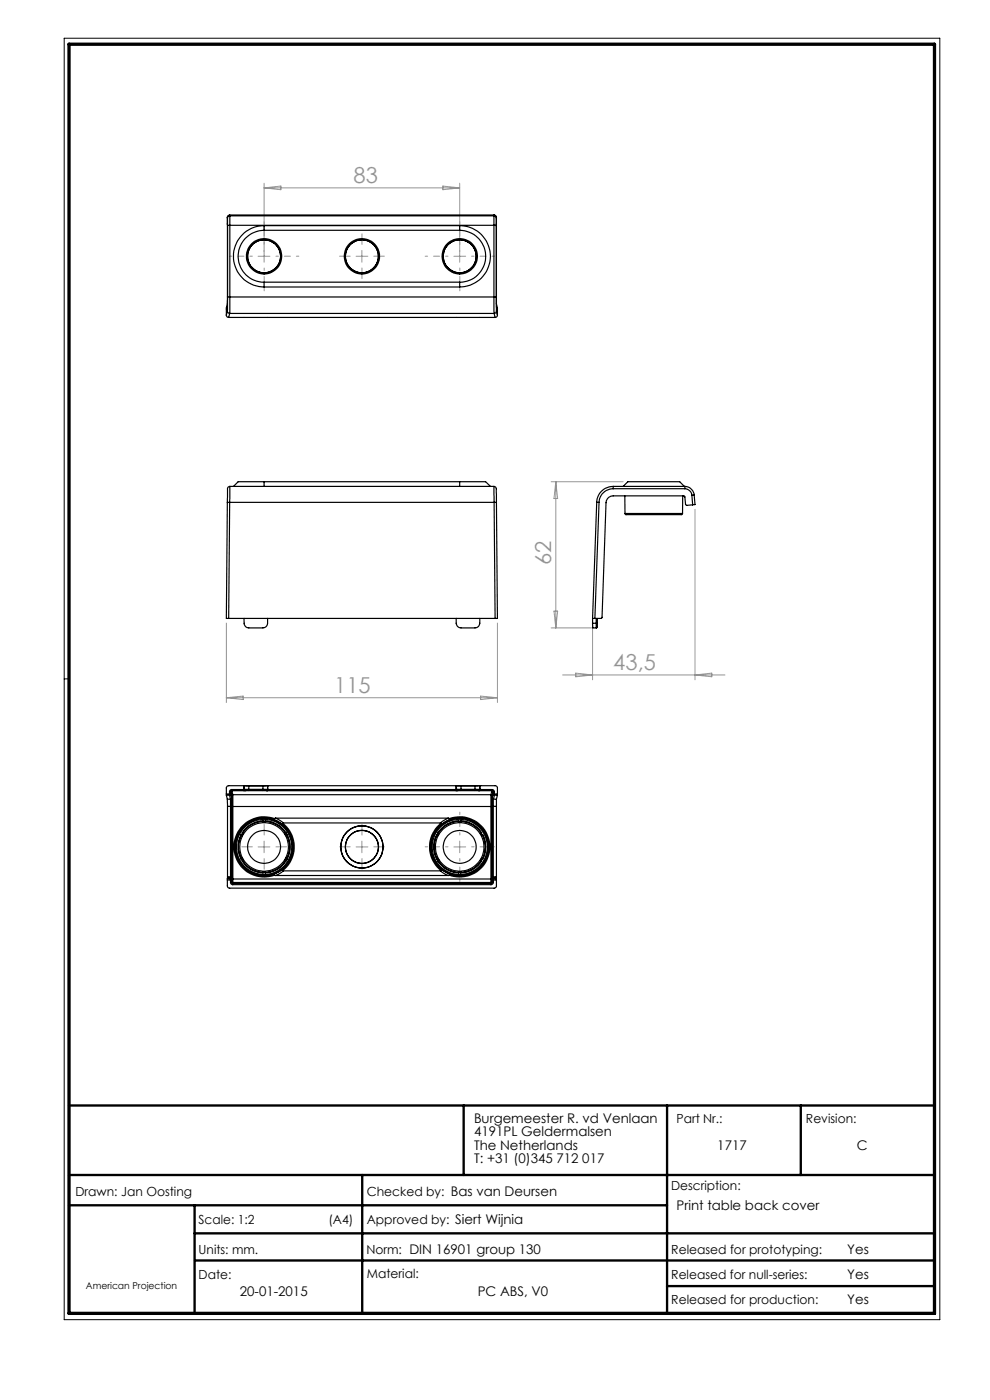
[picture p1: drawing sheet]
<svg xmlns="http://www.w3.org/2000/svg" width="210mm" height="297mm" viewBox="0 0 210 297" stroke-linecap="round" stroke-linejoin="round" font-family="sans-serif">
<path d="M13.6 8.1h185.8v271.9h-185.8zM14.6 144h-1" fill="none" stroke="#000" stroke-width=".21"/>
<path d="M14.6 234.5h183.6M98.4 234.5v14.8M141.5 234.5v44.1M169.9 234.5v14.8M14.6 249.3h183.6M14.6 255.7h126.9M41.3 255.7v22.9M76.8 249.3v29.3M41.3 261.7h156.9M41.4 267.4h156.8M141.5 272.8h56.7" fill="none" stroke="#000" stroke-width=".5"/>
<path d="M14.6 9.4h183.6v269.2h-183.6z" fill="none" stroke="#000" stroke-width=".7"/>
<path d="M53.5 54.4h-4.8M56 51.9v-4.9M56 56.9v4.8M58.5 54.4h4.9M95 54.4h-4.8M97.5 51.9v-4.9M97.5 56.9v4.8M100 54.4h4.9M95 179.6h-4.8M97.5 177.1v-4.8M100 179.6h4.9M97.5 182.1v4.9" fill="none" stroke="#959595" stroke-width=".21" stroke-dasharray="15.2 1.3 1.3 1.3" stroke-dashoffset="14.7"/>
<path d="M74.3 54.4h-2.3M76.8 51.9v-2.3M76.8 56.9v2.2M79.3 54.4h2.2M53.5 179.6h-2.2M56 177.1v-2.2M58.5 179.6h2.3M74.3 179.6h-2.3M76.8 177.1v-2.2M79.3 179.6h2.2M56 182.1v2.3M76.8 182.1v2.3" fill="none" stroke="#959595" stroke-width=".21" stroke-dasharray="15.2 1.3 1.3 1.3"/>
<g fill="none" stroke="#959595" stroke-width=".21">
<path d="M56 38.9v16.7M56 39.9h41.5M56 39.9l3.6-.4v.7zM93.9 39.5l3.6 .4-3.6 .3zM97.5 38.9v16.7M54.8 54.4h2.5M75.5 54.4h2.5M76.8 53.1v2.5M96.3 54.4h2.5M116.9 102.2h15.3M117.9 102.2v31M117.9 102.2l.4 3.6h-.8z"/>
<path d="M147.4 108.1v36.1M48 132.2v16.8M105.5 132.2v16.8M116.9 133.2h8.6M117.5 129.6h.8l-.4 3.6zM125.7 132.2v12M48 148h57.5M48 148l3.6-.3v.7zM102 147.7l3.5 .3-3.5 .4zM119.3 143.2h34.5M122.1 142.8l3.6 .4-3.6 .4zM147.4 143.2l3.6-.4v.8z"/>
<path d="M54.8 179.7h2.5M56 178.4v2.5M75.5 179.7h2.5M76.8 178.4v2.5M96.3 179.7h2.5M97.5 178.4v2.5"/>
</g>
<g fill="none" stroke="#000" stroke-width=".25">
<path d="M48.2 46.1l.1 1.7M48.2 46.1l.1 .2M48.3 47.8h.5M48.3 46.3v1.5M48.3 47.8v.2M48.3 47.8v15.2M48.7 45.6l-.3 .2-.2 .3M48.7 45.6l.1 .2M48.7 45.6h56.1M48.8 45.8v2M48.8 45.8l-.4 .1-.1 .4M48.8 45.8h56"/>
<path d="M48.8 47.8h56M48.8 47.8v15.2M56 48.9a5.5 5.5 0 0 0-5.5 5.5 5.5 5.5 0 0 0 5.5 5.5M56 47.9a6.5 6.5 0 0 0-6.5 6.5 6.5 6.5 0 0 0 6.5 6.5M56 47.9v1M56 59.9v1M56 48.9h41.5M56 47.9h41.5M56 59.9h41.5M97.5 48.9a5.5 5.5 0 0 1 5.5 5.5 5.5 5.5 0 0 1-5.5 5.5M97.5 47.9a6.5 6.5 0 0 1 6.5 6.5 6.5 6.5 0 0 1-6.5 6.5M97.5 47.9v1"/>
<path d="M97.5 59.9v1M104.8 45.8v2M104.8 45.8l.5 .3v1.7M104.8 47.8h.5M104.8 47.8v15.2M104.8 45.6l.4 .2 .1 .2v18.5l.2 .8v1.5M104.8 45.6v.2M105.3 47.8v15.2M48 66.8l.2 .5h.3M48.2 66l.2 .4 .3 .1M48.2 66l-.2 .8M48.3 63h.5"/>
<path d="M48.3 63l-.1 3M48.3 63l-.3 3.8M48.5 67.3h56.5M48.7 66.5h56.1M48.7 66.5l-.2 .8M48.8 63l-.1 3.5M48.8 63h56M56 60.9h41.5M104.8 63h.5M104.8 63v3.5M104.8 66.5l.2 .8M105.3 63v3"/>
<path d="M105.3 66l-.1 .3-.4 .2M105.3 66l.2 .8M105.5 66.8l-.2 .5h-.3M48.2 106.6h.5M48.2 106.6l-.2 24.6h.5M48.7 106.6l-.2 24.6M48.7 106.6h56.1M48.8 103.2l-.1 3.4M48.8 103.2l-.4 .1-.1 .3-.1 3M48.8 103.2h56M56 102.2h-5.5l-1 1M56 102.2v1"/>
<path d="M56 102.2h41.5M97.5 102.2h5.5l1 1M97.5 102.2v1M104.8 103.2v3.4M104.8 103.2l.3 .1 .2 .3v3M104.8 106.6h.5M104.8 106.6l.2 24.6M105.3 106.6l.2 24.6h-.5M126.6 106.6h.5M126.6 106.6l-.9 24.6M127.1 106.6l-.9 24.6M130.1 103.7a3 3 0 0 0-3 2.9"/>
<path d="M130.1 103.2a3.5 3.5 0 0 0-3.5 3.4M130.1 103.2v.5M130.1 103.2h15.2M130.1 103.7h15.2M132.2 103.2l1-1h11l1 1M132.5 105.2l.1 3.7M132.6 108.9l.1 .3h11.9l.2-.3M132.6 108.9h12.2M144.8 105.2v3.7M145.3 103.7a1.59 1.59 0 0 1 1.5 1.4M145.3 103.2v.5M145.3 103.2a2.02 2.02 0 0 1 1.9 1.8"/>
<path d="M146.8 105.1l.1 2M146.9 107.1l-1.3 .1-.2-.2-.1-1.6-.2-.2h-15a1.48 1.48 0 0 0-1.5 1.4l-.9 24.4-.1 .2h-1.4M147.2 105l-.4 .1M147.2 105l.2 2-.5 .1M48.5 131.2h56.5M51.8 131.2v1a.96 .96 0 0 0 1 1h3a.96 .96 0 0 0 1-1v-1M96.8 131.2v1a1.02 1.02 0 0 0 1 1h3a1.02 1.02 0 0 0 1-1v-1M125.7 131.2h.5M125.7 132.2v1h.8M125.7 131.2v1M125.7 132.2h.8M126.5 132.2h.2"/>
<path d="M126.5 132.2v1M126.5 131.2v1M126.7 132.2a.72 .72 0 0 1-.2 1M126.7 131.2v1M48 168.4v.3M48 168.4v-1.3l.4-.4h56.7l.4 .4v1.3M48 168.4h.7M48 168.7h.7M48 168.7l.2 .8M48.2 169.5l.1 1.6M48.2 169.5h.7M48.3 171.1v14.9"/>
<path d="M48.3 171.1h.6M48.7 168.4v.3M48.7 168.4h.2M48.7 168h.2M48.7 168v.4M48.7 168.7l.2 .8M48.9 169.5v1.6M48.9 171.1h.2M48.9 171.1v14.9M48.9 168.4l-.2 .3M48.9 168v.4M48.9 168l.2 .8"/>
<path d="M48.9 168.4l.2 .9M49.1 169.3l-.2 .2M49.1 169.3v1.8M49.1 168.8v2.3M49.1 171.1h.3M49.1 171.1v16M49.2 167.5l-.4 .1-.1 .4M49.2 167.7l-.3 .3M49.2 167.5v.2M49.2 167.7h2.6M49.2 167.7l.2 .9M49.4 168.6l-.3 .2"/>
<path d="M49.4 168.6v2.5M49.4 168.6h54.7M49.4 171.1v15.4M49.4 171.1h54.7M51.2 177.1a5.5 5.5 0 0 0 0 5.1M51.2 177.1l.1 .1M51.2 177.1v.1M51.2 177.2a5.5 5.5 0 0 0 0 5M51.2 177.2l.2 .1M51.3 177.2l.1 .1M51.4 176.7l.1 .1M51.4 176.7h.1"/>
<path d="M51.4 176.7l.2 .1M51.5 176.8l-.2 .4M51.6 176.8l-.2 .5M51.6 176.8h-.1M51.8 167.5l.2 .2M51.8 167.5v.2M51.8 166.7v.8M51.8 167.5h1M51.8 167.5h-2.6M52 167.7h.1M52 167.7h-.2M52 167.7h4.5"/>
<path d="M52.8 167.5v.2h-.8M52.8 166.7h-1v.8M52.8 167.5h3M52.8 166.7h3M52.8 166.7v.8M55.8 167.5v.2h.7M55.8 167.5h1M55.8 166.7v.8M55.8 174.4h.5M55.8 174.2a5.5 5.5 0 0 0-4.4 2.5M55.8 174.2a5.9 5.9 0 0 0-4.4 2.5M55.8 174.2v.2"/>
<path d="M56.2 174.2a5.5 5.5 0 0 1 4.5 2.5M56.2 174.2v.2M56.2 174.4h-.4M56.2 174.2h.1M56.2 174.4h.1M56.3 174.2a5.3 5.3 0 0 1 4.3 2.5M56.3 174.2v.2M56.5 167.7h.1M56.5 167.7h.3M56.8 167.5l-.3 .2M56.8 166.7h-1M56.8 166.7h.1"/>
<path d="M56.8 167.5h.1M56.8 167.5v.2M56.8 166.7v.8M56.8 167.5h40M56.8 167.7h40M58.2 173.9a6.1 6.1 0 0 0-8.3 5.8 6.1 6.1 0 0 0 8.3 5.7M58.2 173.9l1.7 1M58.2 173.7a6.4 6.4 0 0 0-8.6 6 6.4 6.4 0 0 0 8.6 6M58.2 173.7v.2M58.5 173.6l-.3 .1M58.5 173.6l1.6 1M58.5 173.6h36.6"/>
<path d="M59.9 174.9a6.2 6.2 0 0 1 0 9.6M60 174.6l-.1 .3M60 174.6a6.4 6.4 0 0 1 0 10.1M60.1 174.6h-.1M60.1 174.6h33.3M60.4 176.8l.3 .5M60.4 176.8h.1M60.5 176.8l.2 .4M60.6 176.7h.1M60.6 176.7l-.2 .1M60.7 176.7l-.2 .1M60.7 177.2v.1"/>
<path d="M60.9 177.2a5.5 5.5 0 0 1 0 5M60.9 177.2l-.2 .1M60.9 177.1a5.5 5.5 0 0 1 0 5.1M60.9 177.1l-.2 .1M60.9 177.1v.1M92.7 177.1a5.3 5.3 0 0 0 0 5.1M92.7 177.2a5.5 5.5 0 0 0 0 5M92.7 177.1l.1 .1M92.7 177.1v.1M92.7 177.2l.2 .1M92.8 177.2l.1 .1M92.9 176.7l.1 .1"/>
<path d="M92.9 176.7h.1M92.9 176.7l.2 .1M93 176.8l-.2 .4M93.1 176.8h-.1M93.1 176.8l-.2 .5M93.4 174.6h.2M93.6 174.6l.1 .3M93.6 174.6a6.4 6.4 0 0 0 0 10.1M93.7 174.9a6.2 6.2 0 0 0 0 9.6M95.1 173.6l-1.7 1M95.1 173.6l.2 .1M95.3 173.7a6.4 6.4 0 0 1 8.6 6 6.4 6.4 0 0 1-8.6 6"/>
<path d="M95.3 173.7l.1 .2M95.4 173.9l-1.7 1M95.4 173.9a6.1 6.1 0 0 1 8.2 5.8 6.1 6.1 0 0 1-8.2 5.7M96.8 167.5l.2 .2M96.8 167.5h1M96.8 166.7h1M96.8 166.7h.1M96.8 167.5h.1M96.8 167.5v.2M96.8 166.7v.8M97 167.7h.1M97 167.7h-.2"/>
<path d="M97 167.7h4.5M97.3 174.2a5.3 5.3 0 0 0-4.4 2.5M97.3 174.2v.2M97.3 174.4h.5M97.3 174.2a5.5 5.5 0 0 0-4.4 2.5M97.3 174.4h.4M97.3 174.2h.1M97.3 174.4h.1M97.7 174.2a5.5 5.5 0 0 1 4.5 2.5M97.7 174.2v.2M97.7 174.2h.1M97.7 174.4h.1"/>
<path d="M97.8 174.2a5.3 5.3 0 0 1 4.3 2.5M97.8 174.2v.2M97.8 167.5v.2h-.8M97.8 167.5h3M97.8 166.7h3M97.8 166.7v.8M100.8 167.5v.1a.75 .75 0 0 0 1-.1M100.8 167.5h1M100.8 166.7v.8M101.5 167.7h.3M101.8 166.7h-1M101.8 166.7h.1"/>
<path d="M101.8 167.5l-.3 .2M101.8 167.5h.1M101.8 167.5v.2M101.8 166.7v.8M101.8 167.5h2.6M101.8 167.7h2.6M101.9 176.8l.3 .5M101.9 176.8h.1M102 176.8l.2 .4M102.1 176.7h.1M102.1 176.7l-.2 .1M102.2 176.7l-.2 .1"/>
<path d="M102.2 177.2v.1M102.3 177.2a5.3 5.3 0 0 1 0 5M102.3 177.2l-.1 .1M102.4 177.1a5.5 5.5 0 0 1 0 5.1M102.4 177.1l-.2 .1M102.4 177.1l-.1 .1M104.1 168.6l.3 .2M104.1 171.1h.3M104.1 168.6v2.5M104.1 171.1v15.4M104.4 167.5l.2 .1 .3 .4M104.4 167.7l.2 .3"/>
<path d="M104.4 167.5v.2M104.4 167.7l-.3 .9M104.4 169.3l.3 .2M104.4 168.8v2.3M104.4 169.3v1.8M104.4 171.1h.2M104.4 171.1v15.4M104.6 168.4l.3 .3M104.6 168.4h.3M104.6 168h.3M104.6 168v.4M104.6 168l-.2 .8"/>
<path d="M104.6 168.4l-.2 .9M104.6 171.1h.7M104.6 171.1v14.9M104.7 169.5l-.1 1.6M104.7 169.5h.6M104.9 168.4v.3M104.9 168.4h.6M104.9 168.7h.6M104.9 168v.4M104.9 168.7l-.2 .8M105.3 169.5v1.6M105.3 171.1v14.9"/>
<path d="M105.5 168.4v.3M105.5 168.7l-.2 .8M48.2 186.4v.3M48.2 186.7v1.3l.4 .4h56.3l.4-.4v-1.3M48.2 186.7h.7M48.2 186.4h.7M48.3 186v.3M48.3 186.3h.6M48.3 186.3l-.1 .1M48.3 186h.6M48.9 186h.2v.5l-.2-.2M48.9 186.4v.3"/>
<path d="M48.9 186.4l.2 .2-.2 .1M48.9 187.2l.1 .3 .4 .2M48.9 186v.3M48.9 186.3v.1M48.9 186.7v.5M49.1 187.1l-.2 .1M49.1 187.1l.3 .3M49.4 186.5h-.2a.51 .51 0 0 0 .2 .7M49.4 187.4v.3M49.4 186.5v.7M49.4 187.7h54.7M49.4 187.4h54.7"/>
<path d="M49.4 187.2v.2M49.4 187.2h54.7M49.4 186.5h54.7M51.2 182.2h.1M51.3 182.1l-.1 .1M51.3 182.1l.2 .4M51.4 182.6a5.5 5.5 0 0 0 4.4 2.6M51.4 182.6h.1M51.4 182.1l.2 .4M51.4 182.1h-.1M51.4 182.1l-.2 .1M51.4 182.6a5.7 5.7 0 0 0 4.4 2.6"/>
<path d="M51.5 182.5l-.1 .1M51.5 182.5h.1M51.6 182.5l-.2 .1M55.8 184.9v.3M55.8 184.9l.4 .1M55.8 184.9h.5M56.2 185v.2M56.3 185.1l-.1 .1M56.3 184.9l-.1 .1M56.3 184.9v.2M58.2 185.4v.3M58.2 185.7h.3"/>
<path d="M58.5 185.7h36.6M59.9 184.5l-1.7 .9M59.9 184.5l.1 .2M60 184.7h.1M60.1 184.7l-1.6 1M60.1 184.7h33.3M60.4 182.5l.2 .1M60.5 182.5l.2 .1M60.5 182.5h-.1M60.6 182.6a5.3 5.3 0 0 1-4.3 2.5M60.6 182.6h.1M60.7 182.6a5.5 5.5 0 0 1-4.5 2.6"/>
<path d="M60.7 182.1l-.3 .4M60.7 182.1h.1M60.7 182.1l.2 .1M60.7 182.1l-.2 .4M60.9 182.2h.1M92.7 182.2h.1M92.8 182.1l-.1 .1M92.8 182.1l.2 .4M92.9 182.6a5.5 5.5 0 0 0 4.4 2.6M92.9 182.6h.1M92.9 182.1h-.1M92.9 182.1l.2 .4"/>
<path d="M92.9 182.1l-.2 .1M92.9 182.6a5.3 5.3 0 0 0 4.4 2.5M93 182.5l-.1 .1M93 182.5h.1M93.1 182.5l-.2 .1M93.4 184.7l1.7 1M93.6 184.7h-.2M93.7 184.5l1.7 .9M93.7 184.5l-.1 .2M95.3 185.7h-.2M95.4 185.4l-.1 .3M97.3 184.9v.1"/>
<path d="M97.3 185.1v.1M97.3 184.9v.2M97.3 184.9h.5M97.3 185v.2M97.3 185h.4M97.7 185v.2M97.8 185.1l-.1 .1M97.8 184.9l-.1 .1M97.8 184.9v.2M101.9 182.5l.2 .1M102 182.5l.2 .1M102 182.5h-.1"/>
<path d="M102.1 182.6a5.3 5.3 0 0 1-4.3 2.5M102.1 182.6h.1M102.2 182.6a5.5 5.5 0 0 1-4.5 2.6M102.2 182.1l-.2 .4M102.2 182.1l.2 .1M102.2 182.1l-.3 .4M102.2 182.1h.1M102.2 182.1l.1 .1M102.3 182.2h.1M104.1 187.4v.3M104.1 186.5v.7M104.1 186.5h.3"/>
<path d="M104.1 187.2v.2M104.4 186.5v.5M104.4 187l-.3 .2M104.4 186.5v.2M104.4 187v.1M104.4 186.7h.3M104.4 187.1l.3 .1M104.4 187.1l-.3 .3M104.4 186.7v.4M104.6 186h-.2v.5M104.6 186.3l-.2 .2M104.6 186v.3"/>
<path d="M104.6 186.3l.1 .1M104.6 186.3h.7M104.6 186h.7M104.7 186.4v.3M104.7 186.4l-.3 .3M104.7 187.2l-.2 .3-.4 .2M104.7 186.7h.6M104.7 186.4h.6M104.7 186.7v.5M105.3 186.4v.3M105.3 186v.3M105.3 186.3v.1"/>
<circle cx="56" cy="54.4" r="3.5"/>
<circle cx="56" cy="54.4" r="3.8"/>
<circle cx="76.8" cy="54.4" r="3.8"/>
<circle cx="76.8" cy="54.4" r="3.5"/>
<circle cx="97.5" cy="54.4" r="3.5"/>
<circle cx="97.5" cy="54.4" r="3.7"/>
<circle cx="56" cy="179.7" r="6.1"/>
<circle cx="56" cy="179.7" r="5.9"/>
<circle cx="56" cy="179.7" r="3.5"/>
<circle cx="56" cy="179.7" r="5.2"/>
<circle cx="76.8" cy="179.7" r="3.5"/>
<circle cx="76.8" cy="179.7" r="4.5"/>
<circle cx="97.5" cy="179.7" r="5.2"/>
<circle cx="97.5" cy="179.7" r="3.5"/>
<circle cx="97.5" cy="179.7" r="6.1"/>
<circle cx="97.5" cy="179.7" r="5.8"/>
</g>
<g font-size="4.7" fill="#959595">
<text x="75" y="38.8">83</text>
<text x="116.9" y="119.9" transform="rotate(-90 116.9 119.9)">62</text>
<text x="130.1" y="142.2">43,5</text>
<text x="70.9" y="147">115</text>
</g>
<g font-size="2.8">
<text x="100.5" y="238.2">Burgemeester R. vd Venlaan</text>
<text x="100.5" y="241.1">4191PL Geldermalsen</text>
<text x="100.5" y="243.9">The Netherlands</text>
<text x="152.2" y="243.9">1717</text>
<text x="181.8" y="243.9">C</text>
<text x="100.5" y="246.7">T: +31 (0)345 712 017</text>
<text x="143.5" y="256.7">Print table back cover</text>
<text x="179.7" y="266">Yes</text>
<text x="50.9" y="275">20-01-2015</text>
<text x="101.3" y="275">PC ABS, V0</text>
<text x="179.7" y="271.4">Yes</text>
<text x="179.7" y="276.6">Yes</text>
</g>
<g font-size="2.7">
<text x="143.5" y="238.2">Part Nr.:</text>
<text x="171" y="238.2">Revision:</text>
<text x="16" y="253.7">Drawn: Jan Oosting</text>
<text x="77.8" y="253.7">Checked by: Bas van Deursen</text>
<text x="142.4" y="252.5">Description:</text>
<text x="42.1" y="259.7">Scale: 1:2</text>
<text x="69.7" y="259.7">(A4)</text>
<text x="77.8" y="259.7">Approved by: Siert Wijnia</text>
<text x="42.1" y="266">Units: mm.</text>
<text x="77.7" y="266">Norm: DIN 16901 group 130</text>
<text x="142.4" y="266">Released for prototyping:</text>
<text x="42.1" y="271.3">Date:</text>
<text x="77.8" y="271">Material:</text>
<text x="142.4" y="271.3">Released for null-series:</text>
<text x="142.4" y="276.6">Released for production:</text>
</g>
<text font-size="2" x="18.2" y="273.4">American Projection</text>
</svg>
